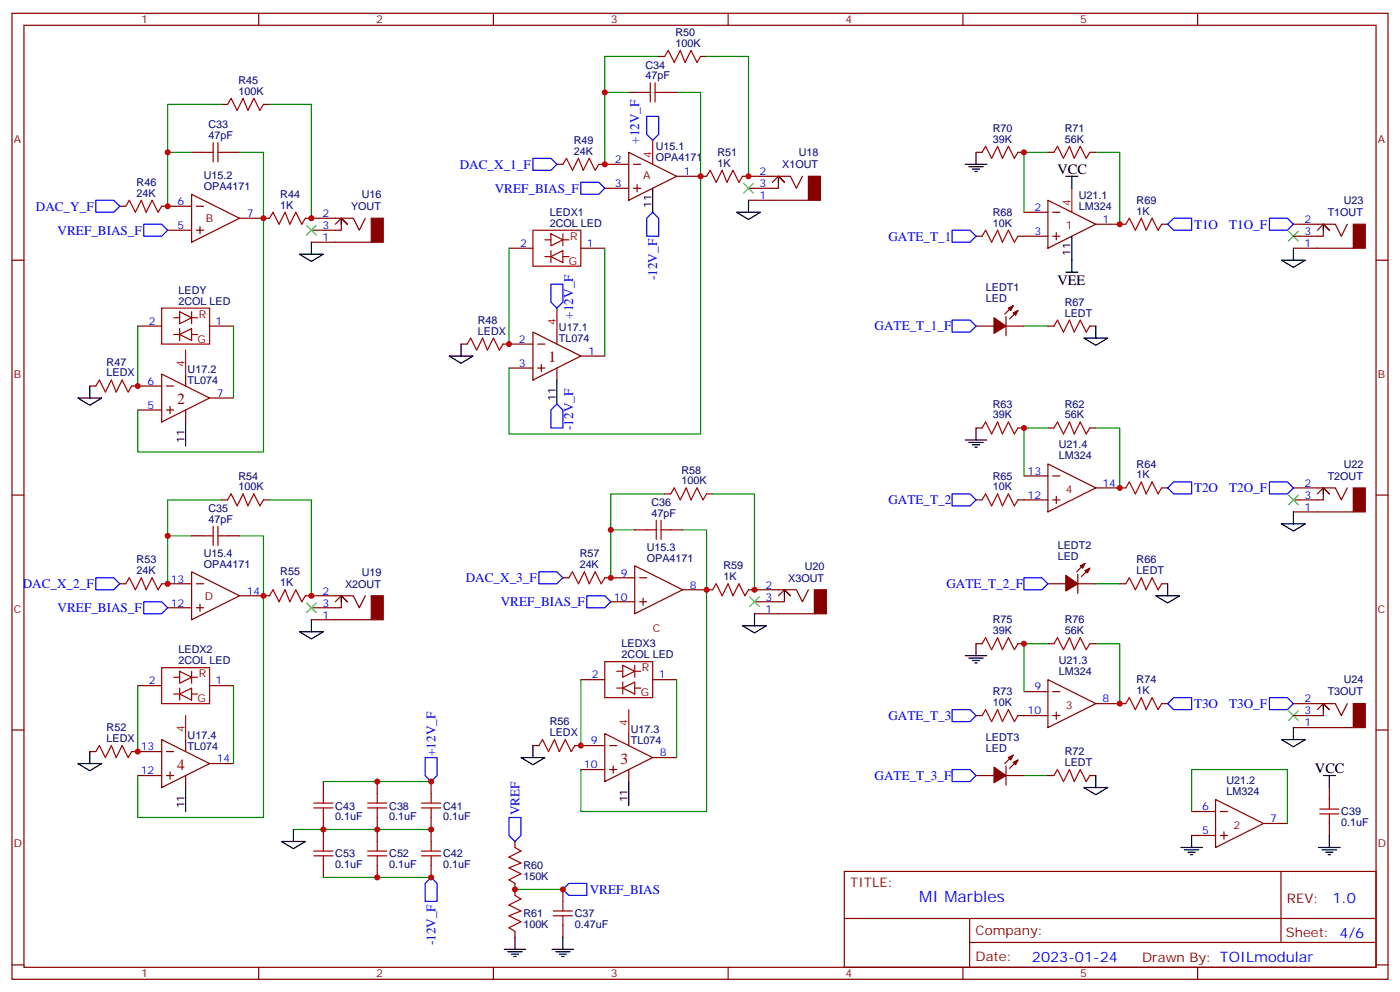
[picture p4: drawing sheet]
<svg xmlns="http://www.w3.org/2000/svg" width="412mm" height="292mm" viewBox="0 0 412 292" stroke-linecap="round" stroke-linejoin="round" font-family="sans-serif">
<g fill="none" stroke="#870000" stroke-width=".35">
<path d="M3.5 3.9h405.4v284.4h-405.4zM7.1 7.4h398.2v277.3h-398.2zM76.2 3.9v3.5M145.3 3.9v3.5M194 16.6h1.8M206.4 16.6h1.7M214.5 3.9v3.5M283.6 3.9v3.5M352.8 3.9v3.5M65.3 30.7h1.7M77.6 30.7h1.8M185.2 27.2h3.5"/>
<path d="M195.8 27.2h3.5M56.4 57.2l14.2 7-14.2 7.1zM56.4 44.8h3.6M67 44.8h3.6M164 48.4h1.8M176.4 48.4h8.8M178.2 55.4h7M185.2 44.8l14.1 7.1-14.1 7zM186.6 55.4h2.1M186.6 48.4h2.1M187.7 54.4v2.1M199.3 51.9h8.8"/>
<path d="M218.7 51.9h14.1l1.8 3.5 1.8-3.5M220.5 58.9h17.6M227.5 53.7l1.8-1.8 1.8 1.8-1.8-1.8v3.5h-8.8M287.5 44.8h1.8M299.9 44.8h1.7M308.7 58.9l14.1 7.1-14.1 7.1zM308.7 44.8h1.7M321 44.8h1.8M3.5 76.6h3.6M35.3 60.7h1.7M47.6 60.7h8.8M49.4 67.8h7"/>
<path d="M57.9 60.7h2.1M57.9 67.8h2.1M58.9 66.7v2.1M70.6 64.2h8.8M90 64.2h14.1l1.7 3.6 1.8-3.6M91.7 71.3h17.7M98.8 66l1.7-1.8 1.8 1.8-1.8-1.8v3.6h-8.8M149.9 73.1h7.1M171.1 73.1h7.1M287.5 69.5h1.8M299.9 69.5h8.8M301.6 62.5h7.1"/>
<path d="M310.1 62.5h2.1M310.1 69.5h2.1M311.1 68.5v2.1M322.8 66h8.8M342.2 66h1.8M381 66h12.3l1.8 3.5 1.8-3.5M381 73.1h17.6M388.1 67.8l1.7-1.8 1.8 1.8-1.8-1.8v3.5h-8.8M405.3 76.6h3.6M40.6 96h7M61.7 96h7.1M157 97.8l14.1 7-14.1 7.1z"/>
<path d="M164 97.8v3.5M287.5 96h5.3M296.3 96h5.3M296.3 93.2v5.6M298.4 90l-2.4 2.5M299.9 91.4l-2.5 2.5M308.7 96h1.7M321 96h1.8M26.5 113.6h1.7M38.8 113.6h8.8M47.6 110.1l14.1 7.1-14.1 7zM49 113.6h2.2"/>
<path d="M50.1 119.6v2.1M54.7 110.1v3.5M61.7 117.2h7.1M135.8 101.3h1.8M148.2 101.3h8.8M149.9 108.3h7.1M158.4 101.3h2.1M158.4 108.3h2.1M159.5 107.3v2.1M164 108.3v3.6M171.1 104.8h7.1M40.6 120.7h7"/>
<path d="M49 120.7h2.2M54.7 120.7v3.5M287.5 126h1.8M299.9 126h1.7M308.7 136.6l14.1 7-14.1 7.1zM308.7 126h1.7M321 126h1.8M3.5 145.7h3.6M56.4 157.7h3.6M65.3 147.1h1.7M67 157.7h3.6M77.6 147.1h1.8"/>
<path d="M187 156h3.5M195.8 145.4h1.8M197.6 156h3.5M208.1 145.4h1.8M287.5 147.1h1.8M299.9 147.1h8.8M301.6 140.1h7.1M310.1 147.1h2.1M310.1 140.1h2.1M311.1 146.1v2.1M322.8 143.6h8.8M342.2 143.6h1.8"/>
<path d="M381 143.6h12.3l1.8 3.5 1.8-3.5M381 150.7h17.6M388.1 145.4l1.7-1.8 1.8 1.8-1.8-1.8v3.5h-8.8M405.3 145.7h3.6M35.3 171.8h1.7M47.6 171.8h8.8M49.4 178.9h7M56.4 168.3l14.2 7.1-14.2 7zM57.9 178.9h2.1M57.9 171.8h2.1M58.9 177.8v2.2M70.6 175.4h8.8"/>
<path d="M90 175.4h14.1l1.7 3.5 1.8-3.5M98.8 177.1l1.7-1.7 1.8 1.7-1.8-1.7v3.5h-8.8M165.8 170.1h1.8M178.2 170.1h8.8M179.9 177.1h7.1M187 166.5l14.1 7.1-14.1 7.1zM188.4 177.1h2.1M188.4 170.1h2.1M189.4 176.1v2.1M201.1 173.6h8.8M220.5 173.6h14.1l1.8 3.5 1.7-3.5M229.3 175.4l1.8-1.8 1.7 1.8-1.7-1.8v3.5h-8.9"/>
<path d="M308.7 171.8h5.3M317.5 171.8h5.3M317.5 169v5.7M319.6 165.8l-2.5 2.5M321 167.3l-2.4 2.4M329.8 171.8h1.8M342.2 171.8h1.8M91.7 182.4h17.7M222.2 180.7h17.7M287.5 189.5h1.8M299.9 189.5h1.7M308.7 189.5h1.7"/>
<path d="M321 189.5h1.8M3.5 214.9h3.6M40.6 201.8h7M47.6 217.7l14.1 7.1-14.1 7zM54.7 217.7v3.5M61.7 201.8h7.1M157 219.5h1.7M169.3 219.5h8.9M171.1 200.1h7.1M178.2 215.9l14.1 7.1-14.1 7zM179.6 219.5h2.1M185.2 215.9v3.6"/>
<path d="M192.3 200.1h7M287.5 210.6h1.8M299.9 210.6h8.8M301.6 203.6h7.1M308.7 200.1l14.1 7-14.1 7.1zM310.1 203.6h2.1M310.1 210.6h2.1M311.1 209.6v2.1M322.8 207.1h8.8M342.2 207.1h1.8M381 207.1h12.3l1.8 3.5 1.8-3.5M381 214.2h17.6"/>
<path d="M388.1 208.9l1.7-1.8 1.8 1.8-1.8-1.8v3.5h-8.8M405.3 214.9h3.6M26.5 221.2h1.7M38.8 221.2h8.8M40.6 228.3h7M49 221.2h2.2M49 228.3h2.2M50.1 227.2v2.1M54.7 228.3v3.5M61.7 224.8h7.1M95.2 230v3.6M111.1 230v3.6"/>
<path d="M127 230v3.6M171.1 226.5h7.1M179.6 226.5h2.1M180.6 225.5v2.1M185.2 226.5v3.5M192.3 223h7M287.5 228.3h5.3M296.3 228.3h5.3M296.3 225.5v5.6M298.4 222.3l-2.4 2.5M299.9 223.7l-2.5 2.5M308.7 228.3h1.7"/>
<path d="M321 228.3h1.8M351 238.9h7.1M358.1 235.3l14.1 7.1-14.1 7zM359.5 238.9h2.1M391.6 231.8v3.5M95.2 240.6v7.1M95.2 254.7v3.6M111.1 240.6v7.1M111.1 254.7v3.6M127 240.6v7.1M127 254.7v3.6M151.7 247.7v1.7"/>
<path d="M248.7 256.5h156.6v28.2h-156.6zM351 245.9h7.1M359.5 245.9h2.1M360.5 244.9v2.1M372.2 242.4h7M377.3 256.5v20.9M391.6 242.4v3.5M151.7 260v3.6M151.7 274.1v1.8M165.8 261.8v3.5M165.8 272.4v3.5M248.7 270.4h156.5"/>
<path d="M285.6 277.4h119.6M285.6 270.4v14.1M3.5 284h3.6M76.2 284.7v3.6M145.3 284.7v3.6M214.5 284.7v3.6M283.6 284.7v3.6M352.8 284.7v3.6M405.3 284h3.6"/>
</g>
<g fill="none" stroke="#a10000" stroke-width=".35">
<path d="M195.8 16.6l1-1.7 1.8 3.5 1.8-3.5 1.4 3.5 1.8-3.5 1.7 3.5 1.1-1.8M67 30.7l1.1-1.7 1.7 3.5 1.8-3.5 1.4 3.5 1.8-3.5 1.8 3.5 1-1.8M188.7 27.2h2.9M191.6 24.4v5.6M193 24.4v5.6M193 27.2h2.8M60 44.8h2.8M62.8 42v5.7M64.2 42v5.7M64.2 44.8h2.8M165.8 48.4l1.1-1.8 1.7 3.5 1.8-3.5 1.4 3.5 1.8-3.5 1.7 3.5 1.1-1.7M208.1 51.9l1.1-1.8 1.8 3.6 1.7-3.6 1.4 3.6 1.8-3.6 1.8 3.6 1-1.8"/>
<path d="M289.3 44.8l1-1.7 1.8 3.5 1.8-3.5 1.4 3.5 1.7-3.5 1.8 3.5 1.1-1.8M310.4 44.8l1.1-1.7 1.8 3.5 1.7-3.5 1.4 3.5 1.8-3.5 1.8 3.5 1-1.8M37 60.7l1.1-1.8 1.8 3.6 1.7-3.6 1.4 3.6 1.8-3.6 1.8 3.6 1-1.8M79.4 64.2l1-1.7 1.8 3.5 1.8-3.5 1.4 3.5 1.7-3.5 1.8 3.5 1.1-1.8M157 67.8h14.1v10.6h-14.1zM160.5 75.5h1.8M160.5 70.6h1.8M162.3 75.5l3.5-1.7v3.5zM162.3 68.8l3.5 1.8-3.5 1.8zM162.3 73.8v3.5M165.8 68.8v3.6M165.8 75.5h1.8"/>
<path d="M165.8 70.6h1.8M289.3 69.5l1-1.7 1.8 3.5 1.8-3.5 1.4 3.5 1.7-3.5 1.8 3.5 1.1-1.8M331.6 66l1.1-1.8 1.7 3.6 1.8-3.6 1.4 3.6 1.8-3.6 1.7 3.6 1.1-1.8M47.6 90.7h14.1v10.6h-14.1zM51.2 98.5h1.7M51.2 93.5h1.7M52.9 98.5l3.5-1.8v3.5zM52.9 91.8l3.5 1.7-3.5 1.8zM52.9 96.7v3.5M56.4 91.8v3.5M56.4 98.5h1.8M56.4 93.5h1.8"/>
<path d="M310.4 96l1.1-1.8 1.8 3.6 1.7-3.6 1.4 3.6 1.8-3.6 1.8 3.6 1-1.8M28.2 113.6l1.1-1.7 1.7 3.5 1.8-3.5 1.4 3.5 1.8-3.5 1.7 3.5 1.1-1.8M137.6 101.3l1-1.8 1.8 3.5 1.8-3.5 1.4 3.5 1.7-3.5 1.8 3.5 1.1-1.7M289.3 126l1-1.8 1.8 3.5 1.8-3.5 1.4 3.5 1.7-3.5 1.8 3.5 1.1-1.7M310.4 126l1.1-1.8 1.8 3.5 1.7-3.5 1.4 3.5 1.8-3.5 1.8 3.5 1-1.7M60 157.7h2.8M62.8 154.9v5.6M64.2 154.9v5.6M64.2 157.7h2.8M67 147.1l1.1-1.7 1.7 3.5 1.8-3.5 1.4 3.5 1.8-3.5 1.8 3.5 1-1.8M190.5 156h2.8M193.3 153.1v5.7"/>
<path d="M194.7 153.1v5.7M194.7 156h2.9M197.6 145.4l1-1.8 1.8 3.5 1.7-3.5 1.5 3.5 1.7-3.5 1.8 3.5 1-1.7M289.3 147.1l1-1.7 1.8 3.5 1.8-3.5 1.4 3.5 1.7-3.5 1.8 3.5 1.1-1.8M331.6 143.6l1.1-1.7 1.7 3.5 1.8-3.5 1.4 3.5 1.8-3.5 1.7 3.5 1.1-1.8M37 171.8l1.1-1.7 1.8 3.5 1.7-3.5 1.4 3.5 1.8-3.5 1.8 3.5 1-1.8M79.4 175.4l1-1.8 1.8 3.5 1.8-3.5 1.4 3.5 1.7-3.5 1.8 3.5 1.1-1.7M167.6 170.1l1-1.8 1.8 3.5 1.8-3.5 1.4 3.5 1.7-3.5 1.8 3.5 1.1-1.7M209.9 173.6l1.1-1.8 1.7 3.6 1.8-3.6 1.4 3.6 1.8-3.6 1.7 3.6 1.1-1.8M331.6 171.8l1.1-1.7 1.7 3.5 1.8-3.5 1.4 3.5 1.8-3.5 1.7 3.5 1.1-1.8M47.6 196.5h14.1v10.6h-14.1zM51.2 199.4h1.7"/>
<path d="M52.9 197.6l3.5 1.8-3.5 1.7zM56.4 197.6v3.5M56.4 199.4h1.8M178.2 194.8h14.1v10.6h-14.1zM181.7 197.6h1.7M183.4 195.8l3.6 1.8-3.6 1.8zM187 195.8v3.6M187 197.6h1.7M289.3 189.5l1-1.8 1.8 3.5 1.8-3.5 1.4 3.5 1.7-3.5 1.8 3.5 1.1-1.7M310.4 189.5l1.1-1.8 1.8 3.5 1.7-3.5 1.4 3.5 1.8-3.5 1.8 3.5 1-1.7M51.2 204.3h1.7M52.9 204.3l3.5-1.8v3.6z"/>
<path d="M52.9 202.5v3.6M56.4 204.3h1.8M158.7 219.5l1.1-1.8 1.8 3.5 1.7-3.5 1.4 3.5 1.8-3.5 1.8 3.5 1-1.7M181.7 202.5h1.7M183.4 202.5l3.6-1.7v3.5zM183.4 200.8v3.5M187 202.5h1.7M289.3 210.6l1-1.7 1.8 3.5 1.8-3.5 1.4 3.5 1.7-3.5 1.8 3.5 1.1-1.8M331.6 207.1l1.1-1.7 1.7 3.5 1.8-3.5 1.4 3.5 1.8-3.5 1.7 3.5 1.1-1.8M28.2 221.2l1.1-1.7 1.7 3.5 1.8-3.5 1.4 3.5 1.8-3.5 1.7 3.5 1.1-1.8M92.4 237.8h5.7M92.4 236.4h5.7"/>
<path d="M95.2 233.6v2.8M95.2 237.8v2.8M108.3 237.8h5.6M108.3 236.4h5.6M111.1 233.6v2.8M111.1 237.8v2.8M124.2 237.8h5.6M124.2 236.4h5.6M127 233.6v2.8M127 237.8v2.8M310.4 228.3l1.1-1.8 1.8 3.5 1.7-3.5 1.4 3.5 1.8-3.5 1.8 3.5 1-1.7M388.8 239.6h5.6"/>
<path d="M388.8 238.2h5.6M391.6 235.3v2.9M391.6 239.6v2.8M92.4 251.9h5.7M92.4 250.5h5.7M95.2 247.7v2.8M95.2 251.9v2.8M108.3 251.9h5.6M108.3 250.5h5.6M111.1 247.7v2.8M111.1 251.9v2.8M124.2 251.9h5.6"/>
<path d="M124.2 250.5h5.6M127 247.7v2.8M127 251.9v2.8M151.7 249.4l1.8 1.1-3.6 1.8 3.6 1.7-3.6 1.4 3.6 1.8-3.6 1.8 1.8 1M151.7 263.6l1.8 1-3.6 1.8 3.6 1.7-3.6 1.5 3.6 1.7-3.6 1.8 1.8 1M163 268.1h5.6M163 269.6h5.6M165.8 265.3v2.8M165.8 269.6v2.8"/>
</g>
<g fill="none" stroke="#00f" stroke-width=".35">
<path d="M190.5 34.3h3.5v5.2l-1.7 1.8-1.8-1.8zM28.2 58.9h5.3l1.8 1.8-1.8 1.8h-5.3zM157 46.6h5.3l1.7 1.8-1.7 1.7h-5.3zM171.1 53.7h5.3l1.8 1.7-1.8 1.8h-5.3zM42.3 66h5.3l1.8 1.8-1.8 1.7h-5.3zM192.3 62.5l1.7 1.7v5.3h-3.5v-5.3zM280.5 67.8h5.3l1.7 1.7-1.7 1.8h-5.3zM345.7 64.2h5.3v3.6h-5.3l-1.7-1.8zM373.9 64.2h5.3l1.8 1.8-1.8 1.8h-5.3zM162.3 83.6h3.5v5.3l-1.8 1.8-1.7-1.8zM280.5 94.2h5.3l1.7 1.8-1.7 1.8h-5.3zM164 118.9l1.8 1.8v5.3h-3.5v-5.3z"/>
<path d="M280.5 145.4h5.3l1.7 1.7-1.7 1.8h-5.3zM344 143.6l1.7-1.7h5.3v3.5h-5.3zM373.9 141.9h5.3l1.8 1.7-1.8 1.8h-5.3zM28.2 170.1h5.3l1.8 1.7-1.8 1.8h-5.3zM42.3 177.1h5.3l1.8 1.8-1.8 1.8h-5.3zM158.7 168.3h5.3l1.8 1.8-1.8 1.7h-5.3zM172.9 175.4h5.3l1.7 1.7-1.7 1.8h-5.3zM301.6 170.1h5.3l1.8 1.7-1.8 1.8h-5.3zM280.5 208.9h5.3l1.7 1.7-1.7 1.8h-5.3zM344 207.1l1.7-1.7h5.3v3.5h-5.3zM373.9 205.4h5.3l1.8 1.7-1.8 1.8h-5.3zM125.2 223h3.6v5.3l-1.8 1.7-1.8-1.7z"/>
<path d="M280.5 226.5h5.3l1.7 1.8-1.7 1.7h-5.3zM127 258.3l1.8 1.7v5.3h-3.6v-5.3zM149.9 240.6h3.6v5.3l-1.8 1.8-1.8-1.8zM165.8 261.8l1.8-1.8h5.3v3.6h-5.3z"/>
</g>
<g fill="none" stroke="#008700" stroke-width=".35">
<path d="M194 16.6h-15.8v31.8M208.1 16.6h12.4v35.3M65.3 30.7h-15.9v30M79.4 30.7h12.3v33.5M178.2 27.2h7M199.3 27.2h7.1v100.5h-56.5v-19.4M49.4 44.8h7M70.6 44.8h7v88.2h-37v-12.3M308.7 44.8h-7.1v17.7M322.8 44.8h7v21.2M149.9 73.1v28.2M178.2 73.1v31.7"/>
<path d="M40.6 96v17.6M68.8 96v21.2M301.6 96h7.1M308.7 126h-7.1v14.1M322.8 126h7v17.6M49.4 157.7h7M65.3 147.1h-15.9v24.7M70.6 157.7h7v82.9h-37v-12.3M79.4 147.1h12.3v28.3M179.9 156h7.1M195.8 145.4h-15.9v24.7M201.1 156h7v82.9h-37v-12.4"/>
<path d="M209.9 145.4h12.3v28.2M322.8 171.8h7M308.7 189.5h-7.1v14.1M322.8 189.5h7v17.6M40.6 201.8v19.4M68.8 201.8v23M171.1 200.1v19.4M199.3 200.1v22.9M95.2 230h31.8M301.6 228.3h7.1M351 238.9v-12.4h28.2v15.9M86.4 244.2h40.6"/>
<path d="M95.2 258.3h31.8M151.7 261.8h14.1"/>
</g>
<g fill="#870000" stroke="#870000" stroke-width=".35">
<path d="M109.4 64.2h3.5v7.1h-3.5z"/>
<path d="M238.1 51.9h3.6v7h-3.6z"/>
<path d="M109.4 175.4h3.5v7h-3.5z"/>
<path d="M239.9 173.6h3.5v7.1h-3.5z"/>
<path d="M319.6 168l1.4-.7-.7 1.4z"/>
<path d="M318.2 166.5l1.4-.7-.7 1.5z"/>
<path d="M314 169.4l3.5 2.4-3.5 2.2z"/>
<path d="M398.6 143.6h3.6v7.1h-3.6z"/>
<path d="M398.6 66h3.6v7.1h-3.6z"/>
<path d="M298.4 92.1l1.5-.7-.7 1.4z"/>
<path d="M297 90.7l1.4-.7-.7 1.4z"/>
<path d="M292.8 93.5l3.5 2.5-3.5 2.1z"/>
<path d="M398.6 207.1h3.6v7.1h-3.6z"/>
<path d="M298.4 224.4l1.5-.7-.7 1.4z"/>
<path d="M297 223l1.4-.7-.7 1.4z"/>
<path d="M292.8 225.8l3.5 2.5-3.5 2.1z"/>
</g>
<g fill="none" stroke="#000" stroke-width=".35">
<path d="M192.3 55.4v7.1M220.5 58.9v3.6M229.3 51.9v1.8M284.3 48.4h6.4M285.4 49.1h4.2M286.5 49.8h2.1M287.2 50.5h.7M287.5 44.8v3.6M314 51.9h3.5M315.7 51.9v3.5M88.2 74.8h7l-3.5 2.1zM91.7 71.3v3.5"/>
<path d="M100.5 64.2v1.8M217 62.5h7l-3.5 2.1zM315.7 69.5v10.6M377.5 76.6h7l-3.5 2.1zM381 73.1v3.5M389.8 66v1.8M314 80.1h3.5M319.3 99.5h7l-3.5 2.1zM322.8 96v3.5M22.9 117.2h7.1l-3.5 2.1zM26.5 113.6v3.6M132.3 104.8h7l-3.5 2.1z"/>
<path d="M135.8 101.3v3.5M164 111.9v7M54.7 124.2v7.1M284.3 129.5h6.4M285.4 130.2h4.2M286.5 130.9h2.1M287.2 131.6h.7M287.5 126v3.5M377.5 154.2h7l-3.5 2.1zM381 150.7v3.5M389.8 143.6v1.8M100.5 175.4v1.7"/>
<path d="M231.1 173.6v1.8M340.4 175.4h7.1l-3.5 2.1zM344 171.8v3.6M88.2 185.9h7l-3.5 2.2zM91.7 182.4v3.5M218.7 184.2h7.1l-3.6 2.1zM222.2 180.7v3.5M284.3 193h6.4M285.4 193.7h4.2M286.5 194.4h2.1M287.2 195.1h.7M287.5 189.5v3.5"/>
<path d="M157 219.5v3.5M377.5 217.7h7l-3.5 2.1zM381 214.2v3.5M389.8 207.1v1.8M22.9 224.8h7.1l-3.5 2.1zM26.5 221.2v3.6M54.7 231.8v7.1M153.5 223h7l-3.5 2.1zM185.2 230v7.1M319.3 231.8h7l-3.5 2.1zM322.8 228.3v3.5M389.8 228.3h3.5"/>
<path d="M391.6 228.3v3.5M82.9 247.7h7.1l-3.6 2.1zM86.4 244.2v3.5M347.8 249.4h6.4M348.9 250.2h4.2M350 250.9h2.1M350.7 251.6h.7M351 245.9v3.5M388.4 249.4h6.4M389.5 250.2h4.2M390.5 250.9h2.1M391.2 251.6h.7"/>
<path d="M391.6 245.9v3.5M148.5 279.4h6.4M151.7 275.9v3.5M162.6 279.4h6.4M165.8 275.9v3.5M149.6 280.1h4.2M150.6 280.8h2.2M151.3 281.6h.7M163.7 280.1h4.2M164.7 280.8h2.2M165.5 281.6h.7"/>
</g>
<path d="M192.3 41.3v7.1M315.7 55.4v7.1M164 90.7v7.1M54.7 103v7.1M54.7 210.6v7.1M185.2 208.9v7" fill="none" stroke="#f00" stroke-width=".35"/>
<g fill="none" stroke="#3c3" stroke-width=".35">
<path d="M219.1 54l2.8 2.8M221.9 54l-2.8 2.8M90.3 66.4l2.8 2.8M93.1 66.4l-2.8 2.8M379.6 68.1l2.8 2.8M382.4 68.1l-2.8 2.8M379.6 145.7l2.8 2.9M382.4 145.7l-2.8 2.9M90.3 177.5l2.8 2.8M93.1 177.5l-2.8 2.8M220.8 175.7l2.9 2.8M223.7 175.7l-2.9 2.8"/>
<path d="M379.6 209.2l2.8 2.9M382.4 209.2l-2.8 2.9"/>
</g>
<g fill="#c00">
<circle cx="77.6" cy="64.2" r=".88"/>
<circle cx="206.4" cy="51.9" r=".88"/>
<circle cx="77.6" cy="175.4" r=".88"/>
<circle cx="49.4" cy="157.7" r=".88"/>
<circle cx="208.1" cy="173.6" r=".88"/>
<circle cx="179.9" cy="156" r=".88"/>
<circle cx="178.2" cy="27.2" r=".88"/>
<circle cx="165.8" cy="261.8" r=".88"/>
<circle cx="151.7" cy="261.8" r=".88"/>
<circle cx="301.6" cy="126" r=".88"/>
<circle cx="329.8" cy="143.6" r=".88"/>
<circle cx="301.6" cy="189.5" r=".88"/>
<circle cx="301.6" cy="44.8" r=".88"/>
<circle cx="329.8" cy="207.1" r=".88"/>
<circle cx="127" cy="244.2" r=".88"/>
<circle cx="329.8" cy="66" r=".88"/>
<circle cx="91.7" cy="64.2" r=".88"/>
<circle cx="91.7" cy="175.4" r=".88"/>
<circle cx="220.5" cy="51.9" r=".88"/>
<circle cx="222.3" cy="173.6" r=".88"/>
<circle cx="111.1" cy="244.2" r=".88"/>
<circle cx="127" cy="230" r=".88"/>
<circle cx="95.3" cy="244.2" r=".88"/>
<circle cx="111.1" cy="230" r=".88"/>
<circle cx="127" cy="258.3" r=".88"/>
<circle cx="111.1" cy="258.3" r=".88"/>
<circle cx="49.4" cy="171.8" r=".88"/>
<circle cx="178.2" cy="48.4" r=".88"/>
<circle cx="49.4" cy="60.7" r=".88"/>
<circle cx="179.9" cy="170.1" r=".88"/>
<circle cx="49.4" cy="44.8" r=".88"/>
<circle cx="40.6" cy="113.6" r=".88"/>
<circle cx="149.9" cy="101.3" r=".88"/>
<circle cx="40.6" cy="221.2" r=".88"/>
<circle cx="171.1" cy="219.5" r=".88"/>
</g>
<g font-size="4.6" fill="#800">
<text x="161.6" y="106.6">1</text>
<text x="52.2" y="118.9">2</text>
<text x="52.2" y="226.5">4</text>
<text x="182.7" y="224.8">3</text>
</g>
<text font-size="4.6" fill="#00f" x="270.8" y="265.5">MI Marbles</text>
<g font-size="4.2">
<text x="311.5" y="51.2">VCC</text>
<text x="311.5" y="84">VEE</text>
<text x="387.3" y="227.6">VCC</text>
</g>
<g font-size="4.2" fill="#00f">
<text x="392.5" y="265.8">1.0</text>
<text x="304" y="283.1">2023-01-24</text>
</g>
<g font-size="3.9" fill="#00f">
<text x="188.2" y="42.3" transform="rotate(-90 188.2 42.3)">+12V_F</text>
<text x="135.4" y="49.6">DAC_X_1_F</text>
<text x="145.8" y="56.7">VREF_BIAS_F</text>
<text x="10.6" y="62">DAC_Y_F</text>
<text x="17" y="69">VREF_BIAS_F</text>
<text x="261.7" y="70.8">GATE_T_1</text>
<text x="351.7" y="67.3">T1O</text>
<text x="362.1" y="67.3">T1O_F</text>
<text x="193.6" y="82.4" transform="rotate(-90 193.6 82.4)">-12V_F</text>
<text x="168.9" y="93.8" transform="rotate(-90 168.9 93.8)">+12V_F</text>
<text x="257.6" y="97.3">GATE_T_1_F</text>
<text x="168.9" y="126.5" transform="rotate(-90 168.9 126.5)">-12V_F</text>
<text x="261.7" y="148.4">GATE_T_2</text>
<text x="351.7" y="144.9">T2O</text>
<text x="362.1" y="144.8">T2O_F</text>
<text x="6.7" y="173.1">DAC_X_2_F</text>
<text x="137.2" y="171.3">DAC_X_3_F</text>
<text x="278.8" y="173.1">GATE_T_2_F</text>
<text x="147.5" y="178.4">VREF_BIAS_F</text>
<text x="17" y="180.2">VREF_BIAS_F</text>
<text x="351.7" y="208.4">T3O</text>
<text x="362.1" y="208.4">T3O_F</text>
<text x="261.7" y="211.9">GATE_T_3</text>
<text x="128.3" y="222.5" transform="rotate(-90 128.3 222.5)">+12V_F</text>
<text x="257.6" y="229.6">GATE_T_3_F</text>
<text x="153" y="239.9" transform="rotate(-90 153 239.9)">VREF</text>
<text x="173.7" y="263.1">VREF_BIAS</text>
<text x="128.3" y="278.2" transform="rotate(-90 128.3 278.2)">-12V_F</text>
</g>
<g font-size="3.9" fill="#800">
<text x="250.5" y="261.1">TITLE:</text>
<text x="379.1" y="265.8">REV:</text>
<text x="287.4" y="275.3">Company:</text>
<text x="378.7" y="275.9">Sheet: 4/6</text>
<text x="287.4" y="283">Date:</text>
<text x="336.4" y="283.1">Drawn By: TOILmodular</text>
</g>
<g font-size="3.2" fill="#800">
<text x="41.6" y="6.9">1</text>
<text x="110.8" y="6.9">2</text>
<text x="179.9" y="6.9">3</text>
<text x="249.1" y="6.9">4</text>
<text x="318.2" y="6.9">5</text>
<text x="4.1" y="42">A</text>
<text x="405.9" y="42">A</text>
<text x="189.4" y="52.7">A</text>
<text x="60.7" y="65.4">B</text>
<text x="314" y="67.5">1</text>
<text x="4.1" y="111.2">B</text>
<text x="405.9" y="111.2">B</text>
<text x="314" y="145.2">4</text>
<text x="60.3" y="176.6">D</text>
<text x="4.1" y="180.3">C</text>
<text x="192.3" y="185.9">C</text>
<text x="405.9" y="180.3">C</text>
<text x="314" y="208.7">3</text>
<text x="363.4" y="244.2">2</text>
<text x="4.1" y="249.4">D</text>
<text x="405.9" y="249.4">D</text>
<text x="41.6" y="287.7">1</text>
<text x="110.8" y="287.7">2</text>
<text x="179.9" y="287.7">3</text>
<text x="249.1" y="287.7">4</text>
<text x="318.2" y="287.7">5</text>
</g>
<g font-size="3.2" fill="#000080">
<text x="199" y="10.6">R50</text>
<text x="199" y="13.8">100K</text>
<text x="190.2" y="23.3">47pF</text>
<text x="190.2" y="20.2">C34</text>
<text x="70.2" y="27.9">100K</text>
<text x="70.2" y="24.7">R45</text>
<text x="61.4" y="41">47pF</text>
<text x="61.4" y="37.8">C33</text>
<text x="292.5" y="38.8">R70</text>
<text x="313.6" y="38.8">R71</text>
<text x="169" y="45.5">24K</text>
<text x="169" y="42.4">R49</text>
<text x="193.2" y="47.4">OPA4171</text>
<text x="193.2" y="44.2">U15.1</text>
<text x="211.3" y="45.9">R51</text>
<text x="235.3" y="46">U18</text>
<text x="292.5" y="42">39K</text>
<text x="313.6" y="42">56K</text>
<text x="60" y="52.7">U15.2</text>
<text x="211.3" y="49.1">1K</text>
<text x="230.4" y="49.5">X1OUT</text>
<text x="40.2" y="57.9">24K</text>
<text x="40.2" y="54.7">R46</text>
<text x="60" y="55.9">OPA4171</text>
<text x="82.6" y="58.2">R44</text>
<text x="106.6" y="58.3">U16</text>
<text x="317.8" y="58.5">U21.1</text>
<text x="82.6" y="61.4">1K</text>
<text x="103.4" y="61.8">YOUT</text>
<text x="161.9" y="63.5">LEDX1</text>
<text x="292.5" y="63.5">R68</text>
<text x="317.8" y="61.8">LM324</text>
<text x="334.8" y="63.2">1K</text>
<text x="334.8" y="60">R69</text>
<text x="391.1" y="63.6">T1OUT</text>
<text x="395.8" y="60.1">U23</text>
<text x="161.9" y="66.7">2COL LED</text>
<text x="292.5" y="66.7">10K</text>
<text x="52.6" y="89.6">2COL LED</text>
<text x="52.6" y="86.5">LEDY</text>
<text x="290.4" y="88.9">LED</text>
<text x="290.4" y="85.8">LEDT1</text>
<text x="313.6" y="90">R67</text>
<text x="140.8" y="95.3">R48</text>
<text x="313.6" y="93.2">LEDT</text>
<text x="140.8" y="98.5">LEDX</text>
<text x="164.6" y="100.7">TL074</text>
<text x="164.6" y="97.5">U17.1</text>
<text x="31.4" y="107.6">R47</text>
<text x="31.4" y="110.8">LEDX</text>
<text x="55.3" y="113">TL074</text>
<text x="55.3" y="109.9">U17.2</text>
<text x="292.5" y="120">R63</text>
<text x="313.6" y="120">R62</text>
<text x="292.5" y="123.2">39K</text>
<text x="313.6" y="123.2">56K</text>
<text x="311.9" y="131.9">U21.4</text>
<text x="311.9" y="135.2">LM324</text>
<text x="334.8" y="137.6">R64</text>
<text x="395.8" y="137.7">U22</text>
<text x="70.2" y="141.1">R54</text>
<text x="200.7" y="142.6">100K</text>
<text x="200.7" y="139.4">R58</text>
<text x="292.5" y="141.1">R65</text>
<text x="334.8" y="140.8">1K</text>
<text x="391.1" y="141.2">T2OUT</text>
<text x="70.2" y="144.3">100K</text>
<text x="191.9" y="148.9">C36</text>
<text x="292.5" y="144.3">10K</text>
<text x="61.4" y="153.8">47pF</text>
<text x="61.4" y="150.7">C35</text>
<text x="191.9" y="152.1">47pF</text>
<text x="311.6" y="161.6">LEDT2</text>
<text x="40.2" y="165.8">R53</text>
<text x="60" y="167">OPA4171</text>
<text x="60" y="163.8">U15.4</text>
<text x="170.8" y="167.3">24K</text>
<text x="170.8" y="164.1">R57</text>
<text x="190.5" y="165.3">OPA4171</text>
<text x="190.5" y="162.1">U15.3</text>
<text x="213.1" y="167.6">R59</text>
<text x="237.1" y="167.7">U20</text>
<text x="311.6" y="164.8">LED</text>
<text x="334.8" y="165.8">R66</text>
<text x="40.2" y="169">24K</text>
<text x="82.6" y="172.5">1K</text>
<text x="82.6" y="169.4">R55</text>
<text x="101.6" y="173">X2OUT</text>
<text x="106.6" y="169.4">U19</text>
<text x="213.1" y="170.8">1K</text>
<text x="232.2" y="171.2">X3OUT</text>
<text x="334.8" y="169">LEDT</text>
<text x="292.5" y="183.5">R75</text>
<text x="313.6" y="183.5">R76</text>
<text x="183.1" y="190.5">LEDX3</text>
<text x="292.5" y="186.7">39K</text>
<text x="313.6" y="186.7">56K</text>
<text x="52.6" y="195.5">2COL LED</text>
<text x="52.6" y="192.3">LEDX2</text>
<text x="183.1" y="193.7">2COL LED</text>
<text x="311.9" y="195.4">U21.3</text>
<text x="311.9" y="198.7">LM324</text>
<text x="334.8" y="201.1">R74</text>
<text x="395.8" y="201.2">U24</text>
<text x="292.5" y="207.8">10K</text>
<text x="292.5" y="204.6">R73</text>
<text x="334.8" y="204.3">1K</text>
<text x="391.1" y="204.7">T3OUT</text>
<text x="31.4" y="215.2">R52</text>
<text x="161.9" y="213.5">R56</text>
<text x="185.8" y="215.7">U17.3</text>
<text x="31.4" y="218.4">LEDX</text>
<text x="55.3" y="220.6">TL074</text>
<text x="55.3" y="217.5">U17.4</text>
<text x="161.9" y="216.6">LEDX</text>
<text x="185.8" y="218.9">TL074</text>
<text x="290.4" y="221.2">LED</text>
<text x="290.4" y="218.1">LEDT3</text>
<text x="313.6" y="225.5">LEDT</text>
<text x="313.6" y="222.3">R72</text>
<text x="361.3" y="234">LM324</text>
<text x="361.3" y="230.6">U21.2</text>
<text x="98.8" y="238.3">C43</text>
<text x="114.7" y="238.3">C38</text>
<text x="130.5" y="238.3">C41</text>
<text x="98.8" y="241.4">0.1uF</text>
<text x="114.7" y="241.4">0.1uF</text>
<text x="130.5" y="241.4">0.1uF</text>
<text x="395.1" y="243.2">0.1uF</text>
<text x="395.1" y="240">C39</text>
<text x="98.8" y="255.5">0.1uF</text>
<text x="98.8" y="252.4">C53</text>
<text x="114.7" y="255.5">0.1uF</text>
<text x="114.7" y="252.4">C52</text>
<text x="130.5" y="255.5">0.1uF</text>
<text x="130.5" y="252.4">C42</text>
<text x="154.2" y="255.9">R60</text>
<text x="154.2" y="259">150K</text>
<text x="154.2" y="270">R61</text>
<text x="154.2" y="273.1">100K</text>
<text x="169.3" y="273.2">0.47uF</text>
<text x="169.3" y="270">C37</text>
</g>
<g font-size="3.2" fill="#f00">
<text x="191.9" y="46.6" transform="rotate(-90 191.9 46.6)">4</text>
<text x="315.4" y="60.7" transform="rotate(-90 315.4 60.7)">4</text>
<text x="163.7" y="95.6" transform="rotate(-90 163.7 95.6)">4</text>
<text x="54.3" y="108" transform="rotate(-90 54.3 108)">4</text>
<text x="54.3" y="215.6" transform="rotate(-90 54.3 215.6)">4</text>
<text x="184.9" y="213.8" transform="rotate(-90 184.9 213.8)">4</text>
</g>
<g font-size="3.2" fill="#00f">
<text x="181.1" y="48">2</text>
<text x="201.4" y="51.5">1</text>
<text x="223.8" y="51.5">2</text>
<text x="181.1" y="55.1">3</text>
<text x="223.8" y="58.6">1</text>
<text x="223.8" y="55.1">3</text>
<text x="52.3" y="60.4">6</text>
<text x="72.7" y="63.9">7</text>
<text x="95" y="63.9">2</text>
<text x="304.7" y="62.1">2</text>
<text x="324.7" y="65.7">1</text>
<text x="384.3" y="65.7">2</text>
<text x="52.3" y="67.4">5</text>
<text x="95" y="70.9">1</text>
<text x="95" y="67.4">3</text>
<text x="304.7" y="69.2">3</text>
<text x="384.3" y="69.2">3</text>
<text x="153.2" y="72.7">2</text>
<text x="172.9" y="72.7">1</text>
<text x="384.3" y="72.7">1</text>
<text x="43.8" y="95.6">2</text>
<text x="63.5" y="95.6">1</text>
<text x="152.9" y="100.9">2</text>
<text x="152.9" y="108">3</text>
<text x="173.2" y="104.5">1</text>
<text x="43.5" y="113.3">6</text>
<text x="63.9" y="116.8">7</text>
<text x="43.5" y="120.3">5</text>
<text x="302.7" y="139.7">13</text>
<text x="324.7" y="143.3">14</text>
<text x="384.3" y="143.3">2</text>
<text x="302.7" y="146.8">12</text>
<text x="384.3" y="146.8">3</text>
<text x="384.3" y="150.3">1</text>
<text x="50.3" y="171.5">13</text>
<text x="182.8" y="169.7">9</text>
<text x="203.2" y="173.2">8</text>
<text x="225.5" y="173.2">2</text>
<text x="50.3" y="178.5">12</text>
<text x="72.7" y="175">14</text>
<text x="95" y="175">2</text>
<text x="95" y="178.5">3</text>
<text x="180.8" y="176.8">10</text>
<text x="225.5" y="176.8">3</text>
<text x="95" y="182.1">1</text>
<text x="225.5" y="180.3">1</text>
<text x="43.8" y="201.5">2</text>
<text x="63.5" y="201.5">1</text>
<text x="174.4" y="199.7">2</text>
<text x="194" y="199.7">1</text>
<text x="304.7" y="203.2">9</text>
<text x="324.7" y="206.8">8</text>
<text x="384.3" y="206.8">2</text>
<text x="302.7" y="210.3">10</text>
<text x="384.3" y="213.8">1</text>
<text x="384.3" y="210.3">3</text>
<text x="41.5" y="220.9">13</text>
<text x="174" y="219.1">9</text>
<text x="41.5" y="227.9">12</text>
<text x="63.9" y="224.4">14</text>
<text x="172" y="226.2">10</text>
<text x="194.4" y="222.6">8</text>
<text x="354.1" y="238.5">6</text>
<text x="354.1" y="245.6">5</text>
<text x="374.1" y="242">7</text>
</g>
<g font-size="3.2">
<text x="191.9" y="61.2" transform="rotate(-90 191.9 61.2)">11</text>
<text x="315.4" y="75.3" transform="rotate(-90 315.4 75.3)">11</text>
<text x="163.7" y="118" transform="rotate(-90 163.7 118)">11</text>
<text x="54.3" y="130.4" transform="rotate(-90 54.3 130.4)">11</text>
<text x="54.3" y="238" transform="rotate(-90 54.3 238)">11</text>
<text x="184.9" y="236.2" transform="rotate(-90 184.9 236.2)">11</text>
</g>
<g font-size="3.2" fill="#a00000">
<text x="167.9" y="70.6">R</text>
<text x="167.6" y="78">G</text>
<text x="58.6" y="93.5">R</text>
<text x="58.2" y="100.9">G</text>
<text x="189.1" y="197.6">R</text>
<text x="58.6" y="199.4">R</text>
<text x="58.2" y="206.8">G</text>
<text x="188.7" y="205">G</text>
</g>
</svg>
